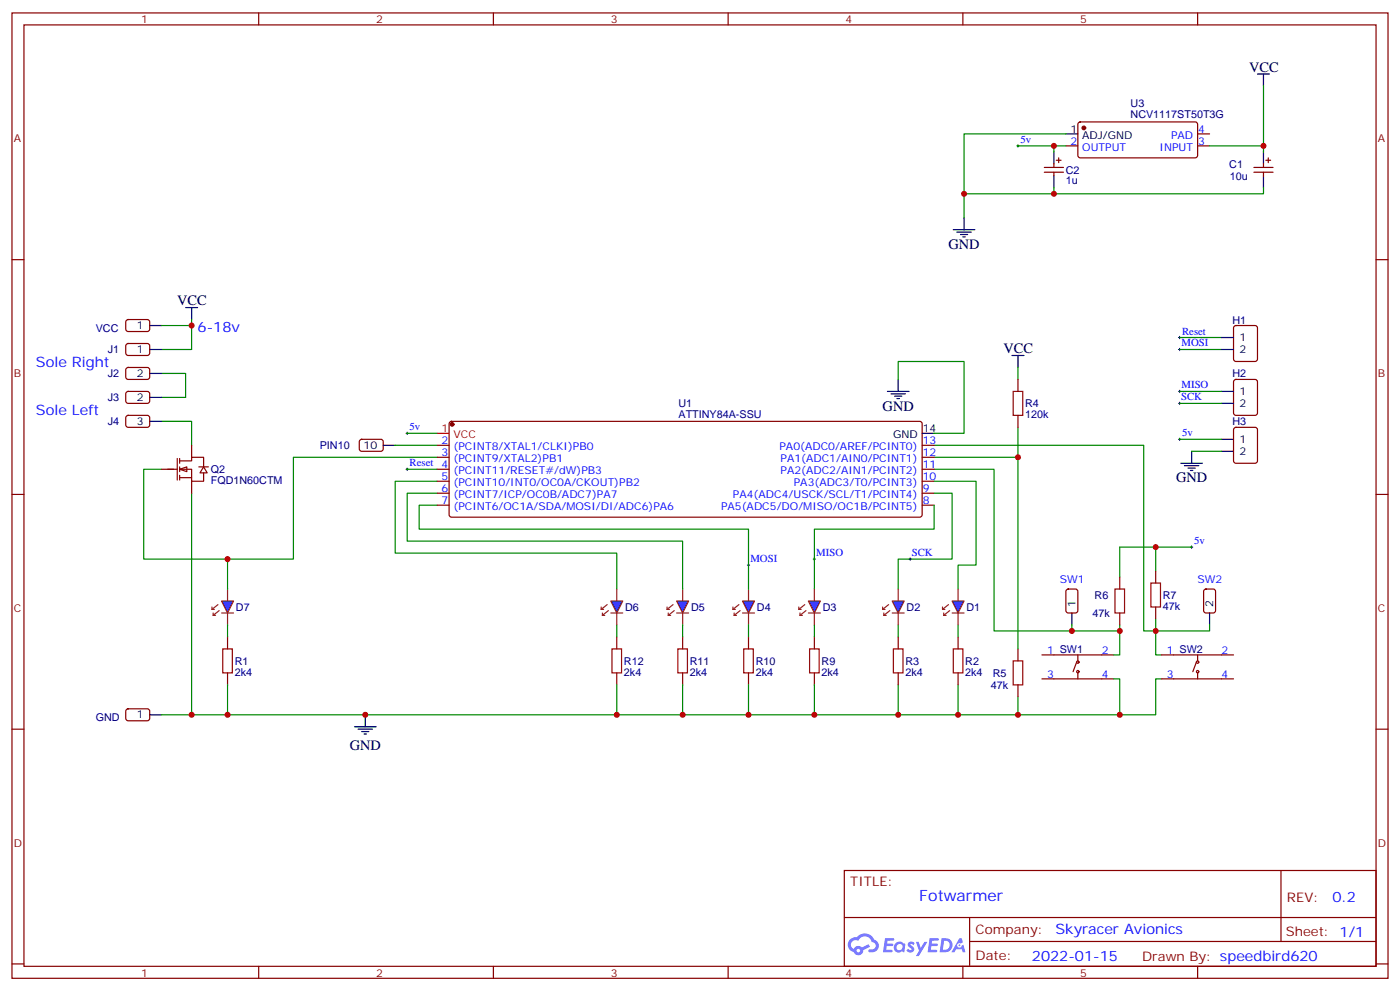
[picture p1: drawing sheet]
<svg xmlns="http://www.w3.org/2000/svg" width="412mm" height="292mm" viewBox="0 0 412 292" stroke-linecap="round" stroke-linejoin="round" font-family="sans-serif">
<g fill="none" stroke="#870000" stroke-width=".35">
<path d="M3.5 3.8h405.4v284.3h-405.4zM7.1 7.3h398.2v277.3h-398.2zM76.2 3.8v3.5M145.3 3.8v3.5M214.5 3.8v3.5M283.6 3.8v3.5M352.8 3.8v3.5M3.5 76.5h3.6M405.3 76.5h3.6M3.5 145.6h3.6M405.3 145.6h3.6M3.5 214.8h3.6"/>
<path d="M405.3 214.8h3.6M248.7 256.4h156.6v28.2h-156.6zM377.3 256.4v20.9M248.7 270.2h156.5M285.6 277.3h119.6M285.6 270.2v14.2M3.5 283.9h3.6M76.2 284.6v3.5M145.3 284.6v3.5M214.5 284.6v3.5M283.6 284.6v3.5M352.8 284.6v3.5"/>
<path d="M405.3 283.9h3.6"/>
</g>
<g fill="#5487ff">
<path d="M267.7 277.6a1.22 1.22 0 0 1 1.7 .2l-.4 .6a.47 .47 0 0 0-.3-.4 .47 .47 0 0 0-.5 .2l.1 .2a1.14 1.14 0 0 1 .8 1.8 1.14 1.14 0 0 1-1.9 0l-.2-.2 .5-.6 .7 .5a.29 .29 0 0 0 .3-.3 .29 .29 0 0 0-.2-.3 1.04 1.04 0 0 1-.6-1.7z"/>
<path d="M260.7 276.3h2.4l.3 .2-.2 .5-1.8 .1-.1 .8h1.5l.3 .4-.3 .4h-1.6l-.2 1.1h1.7l.2 .3-.2 .3-2.6 .1z"/>
<path d="M273.8 276.3h2.4l.3 .2-.1 .5-1.8 .1-.2 .8h1.6l.3 .4-.4 .4h-1.6l-.1 1.1h1.7l.2 .3-.2 .3-2.6 .1z"/>
<path d="M282.6 276.3h.7l.3 1.3-.6 .3a.69 .69 0 0 0-1 .3 .69 .69 0 0 0 .4 .9 .69 .69 0 0 0 .9-.6l.5-.2 .6 2.2h-.8l-.2-.9h-1.8l-.5 .9h-.8z"/>
<path d="M269.8 277.4h.8l.6 1.8 1.1-1.8h.9l-2.6 4.2h-.8l.9-1.5z"/>
<path d="M277.4 276.3l-.6 4.2h1.3a2.11 2.11 0 0 0 2.5-2.1 2.11 2.11 0 0 0-2.5-2.1zM278.1 277.1a1.39 1.39 0 0 1 1.7 1.4 1.39 1.39 0 0 1-1.8 1.3h-.3z"/>
<path d="M263.7 277.9a1.54 1.54 0 0 0-.1 2.2 1.54 1.54 0 0 0 2.2 .1l.6 .3 .3-2.3-.2-.3h-.4a1.49 1.49 0 0 0-2.4 0zM264 278.9a.94 .94 0 0 1 1.8 0 .94 .94 0 0 1-1.8 0z"/>
<path d="M250.4 276.7a2.18 2.18 0 0 0 1.1 3.7 1.44 1.44 0 0 0 1.6 .9 1.44 1.44 0 0 0 1.2-1.4l2-1.1-.5-.7-1.9 1a1.47 1.47 0 0 0-2.4 .4 1.39 1.39 0 0 1-.7-1.9 1.39 1.39 0 0 1 2-.5 2.12 2.12 0 0 1 2.2-1.3 2.12 2.12 0 0 1 1.9 1.7 1.14 1.14 0 0 1 1.1 1.4 1.14 1.14 0 0 1-1.7 .7 .43 .43 0 0 0-.5 .4 .43 .43 0 0 0 .4 .5 1.98 1.98 0 0 0 2.5-1.2 1.98 1.98 0 0 0-1.2-2.6 3.1 3.1 0 0 0-5.3-.6l-.9 .1zM252.3 280a.55 .55 0 0 1 1.1 0 .55 .55 0 0 1-1.1 0z"/>
<circle cx="282.6" cy="278.4" r=".26"/>
</g>
<g fill="none" stroke="#000" stroke-width=".35">
<path d="M44.1 95.9h3.5M54.7 90.6h3.5M56.4 90.6v3.5M359.8 99.4h3.6M44.1 102.9h3.5M44.1 110h3.5M44.1 117.1h3.5M298.1 104.7h3.5M299.9 104.7v3.5M359.8 102.9h3.6M359.8 115.3h3.6M359.8 118.8h3.6"/>
<path d="M44.1 124.1h3.5M347.8 136.5h6.4M348.9 137.2h4.2M350 137.9h2.1M350.7 138.6h.7M351 132.9v3.6M359.8 129.4h3.6M359.8 132.9h3.6M44.1 210.5h3.5M104.4 214.1h6.4M105.5 214.8h4.2M106.5 215.5h2.2"/>
<path d="M107.2 216.2h.7M107.6 210.5v3.6"/>
</g>
<g fill="none" stroke="#008700" stroke-width=".35">
<path d="M47.6 95.9h8.8M56.4 94.1v8.8h-8.8M347.5 99.4h12.3M47.6 110h7.1v7.1h-7.1M299.9 108.2v3.6M347.5 118.8h12.3M347.5 115.3h12.3M347.5 102.9h12.3M47.6 124.1h8.8v7.1M128.8 134.7h-42.4v30h-44.1v-26.5h5.3M275.2 131.2h61.7v54.6h3.5v-3.5M275.2 134.7h24.7v56.4"/>
<path d="M275.2 138.2h17.6v47.6h37v7.1h-1.7M299.9 125.9v8.8M347.5 129.4h12.3M351 132.9h8.8M56.4 145.3v65.2h284v-10.5h1.8M275.2 145.3h5.3v19.4h-15.9v8.8M275.2 141.7h12.3v24.7h-5.3v7.1M340.4 161.1v7.1M351 161.1h-21.2v8.9M264.6 184.1v3.5M282.2 184.1v3.5M328.1 200h1.7v10.5"/>
<path d="M340.4 185.8v7.1h1.8M47.6 210.5h8.8M264.6 201.7v8.8M282.2 201.7v8.8M299.9 205.2v5.3"/>
</g>
<g fill="none" stroke="#000" stroke-width=".29">
<path d="M347.1 99.4h.7M347.5 99.1v.7M347.1 102.9h.7M347.1 115.3h.7M347.1 118.8h.7M347.5 102.6v.7M347.5 114.9v.7M347.5 118.5v.7M119.6 138.2h.7M119.9 137.9v.7M347.1 129.4h.7M347.5 129v.8"/>
<path d="M220.1 166.4h.7M220.5 166.1v.7M239.5 164.7h.7M239.9 164.3v.7M267.8 164.7h.7M268.1 164.3v.7M350.7 161.1h.7M351 160.8v.7"/>
</g>
<g fill="none" stroke="#870000" stroke-width=".35">
<path d="M37.3 94.3l.4-.2 6 .1 .4 .6-.1 2.4-.6 .4h-5.9l-.5-.7v-2.1zM363.6 96.1l.5-.2h5.6l.7 .4v9.5l-.4 .6-5.9 .1-.7-.5v-9.4zM37.3 101.4l.4-.2h6l.4 .7-.1 2.4-.6 .4-5.9-.1-.5-.6v-2.1zM37.3 108.4l.4-.2 6 .1 .4 .6-.1 2.4-.6 .5-5.9-.1-.5-.6v-2.2zM37.3 115.5l.4-.2h6l.4 .7-.1 2.4-.6 .4-5.9-.1-.5-.6v-2.1zM299.9 111.8v3.5M363.6 112l.5-.2h5.6l.7 .4v9.4l-.4 .7h-5.9l-.7-.4v-9.4zM37.3 122.5l.4-.2 6 .1 .4 .6-.1 2.4-.6 .5-5.9-.1-.5-.6v-2.2zM299.9 122.3v3.6M363.6 126.1l.5-.2h5.6l.7 .4v9.4l-.4 .7-5.9 .1-.7-.5v-9.4zM329.8 170v3.5M340.4 168.2v3.5"/>
<path d="M340.4 178.8v3.5M264.6 187.6v3.5M264.6 198.2v3.5M282.2 187.6v3.5M282.2 198.2v3.5M299.9 191.1v3.6M306.9 192.9h21.2M306.9 200h21.2M317.1 195l-1 2.8M317.5 198.2v1.8M317.5 192.9v1.8M329.8 180.6v3.5"/>
<path d="M342.2 192.9h21.2M342.2 200h21.2M352.4 195l-1 2.8M352.8 198.2v1.8M352.8 192.9v1.8M37.3 209l.4-.2h6l.4 .7-.1 2.4-.6 .4-5.9-.1-.5-.6v-2.1zM299.9 201.7v3.5"/>
<circle cx="317.5" cy="195" r=".35"/>
<circle cx="317.5" cy="197.8" r=".35"/>
<circle cx="352.8" cy="197.8" r=".35"/>
<circle cx="352.8" cy="195" r=".35"/>
</g>
<path d="M298.4 115.3h2.9v7h-2.9zM328.4 173.5h2.9v7.1h-2.9zM339 171.7h2.8v7.1h-2.8zM263.2 191.1h2.8v7.1h-2.8zM280.8 191.1h2.8v7.1h-2.8zM298.4 194.7h2.9v7h-2.9z" fill="none" stroke="#a10000" stroke-width=".35"/>
<path d="M62.4 179.5h.7M62.4 178.8v.7M64.2 178.1l-1.8 1.4M64.6 179.8l-1.8 1.5M67 173.5v3.5M62.8 181.3h.7M62.8 180.6v.7M65.3 180.6h3.5M67 180.6v3.5" fill="none" stroke="#8c2424" stroke-width=".35"/>
<path d="M65.3 177h3.5l-1.8 3.6z" fill="#00f" stroke="#8c2424" stroke-width=".35"/>
<path d="M65.6 191.1h2.8v7.1h-2.8z" fill="none" stroke="#a10000" stroke-width=".35"/>
<g fill="none" stroke="#870000" stroke-width=".35">
<path d="M128.8 131.2h3.5M128.8 134.7h3.5M128.8 138.2h3.5M132.5 124.3l.5-.2h137.9l.5 .2 .2 .5v26.8l-.2 .5-.5 .2h-137.9l-.5-.2-.2-.5v-26.8zM271.6 131.2h3.6M271.6 134.7h3.6M271.6 138.2h3.6M128.8 141.7h3.5M128.8 145.3h3.5M128.8 148.8h3.5M271.6 141.7h3.6M271.6 145.3h3.6"/>
<path d="M271.6 148.8h3.6M67 187.6v3.5M67 198.2v3.5"/>
</g>
<path d="M119.9 127.6h8.9M119.9 138.2h8.9M275.2 148.8v7.1h-35.3v17.6M67 164.7v8.8M67 184.1v3.5M329.8 184.1v1.7M67 201.7v8.8" fill="none" stroke="#008700" stroke-width=".35"/>
<circle cx="133.2" cy="125" r=".53" fill="#870000" stroke="#870000" stroke-width=".35"/>
<path d="M128.8 127.6h3.5" fill="none" stroke="#f00" stroke-width=".35"/>
<path d="M271.6 127.6h3.6" fill="none" stroke="#000" stroke-width=".35"/>
<path d="M119.6 127.6h.7M119.9 127.3v.7" fill="none" stroke="#000" stroke-width=".29"/>
<path d="M235.3 179.5h.7M235.3 178.8v.7M237.1 178.1l-1.8 1.4M237.4 179.8l-1.7 1.5M239.9 173.5v3.5M235.7 181.3h.7M235.7 180.6v.7M238.1 180.6h3.6M239.9 180.6v3.5" fill="none" stroke="#8c2424" stroke-width=".35"/>
<path d="M238.1 177h3.6l-1.8 3.6z" fill="#00f" stroke="#8c2424" stroke-width=".35"/>
<path d="M238.5 191.1h2.8v7.1h-2.8z" fill="none" stroke="#a10000" stroke-width=".35"/>
<path d="M239.9 187.6v3.5M239.9 198.2v3.5" fill="none" stroke="#870000" stroke-width=".35"/>
<path d="M239.9 184.1v3.5M239.9 201.7v8.8" fill="none" stroke="#008700" stroke-width=".35"/>
<path d="M215.9 179.5h.7M215.9 178.8v.7M217.7 178.1l-1.8 1.4M218 179.8l-1.7 1.5M220.5 173.5v3.5M216.3 181.3h.7M216.3 180.6v.7M218.7 180.6h3.5M220.5 180.6v3.5" fill="none" stroke="#8c2424" stroke-width=".35"/>
<path d="M218.7 177h3.5l-1.7 3.6z" fill="#00f" stroke="#8c2424" stroke-width=".35"/>
<path d="M219.1 191.1h2.8v7.1h-2.8z" fill="none" stroke="#a10000" stroke-width=".35"/>
<path d="M220.5 187.6v3.5M220.5 198.2v3.5" fill="none" stroke="#870000" stroke-width=".35"/>
<path d="M220.5 184.1v3.5M220.5 201.7v8.8" fill="none" stroke="#008700" stroke-width=".35"/>
<path d="M196.5 179.5h.7M196.5 178.8v.7M198.3 178.1l-1.8 1.4M198.6 179.8l-1.8 1.5M201.1 173.5v3.5M196.8 181.3h.8M196.8 180.6v.7M199.3 180.6h3.5M201.1 180.6v3.5" fill="none" stroke="#8c2424" stroke-width=".35"/>
<path d="M199.3 177h3.5l-1.7 3.6z" fill="#00f" stroke="#8c2424" stroke-width=".35"/>
<path d="M199.7 191.1h2.8v7.1h-2.8z" fill="none" stroke="#a10000" stroke-width=".35"/>
<path d="M201.1 187.6v3.5M201.1 198.2v3.5" fill="none" stroke="#870000" stroke-width=".35"/>
<path d="M201.1 184.1v3.5M201.1 201.7v8.8" fill="none" stroke="#008700" stroke-width=".35"/>
<path d="M177.1 179.5h.7M177.1 178.8v.7M178.9 178.1l-1.8 1.4M179.2 179.8l-1.8 1.5M181.7 173.5v3.5M177.4 181.3h.8M177.4 180.6v.7M179.9 180.6h3.5M181.7 180.6v3.5" fill="none" stroke="#8c2424" stroke-width=".35"/>
<path d="M179.9 177h3.5l-1.7 3.6z" fill="#00f" stroke="#8c2424" stroke-width=".35"/>
<path d="M180.3 191.1h2.8v7.1h-2.8z" fill="none" stroke="#a10000" stroke-width=".35"/>
<path d="M181.7 187.6v3.5M181.7 198.2v3.5" fill="none" stroke="#870000" stroke-width=".35"/>
<path d="M181.7 184.1v3.5M181.7 201.7v8.8" fill="none" stroke="#008700" stroke-width=".35"/>
<path d="M260 179.5h.7M260 178.8v.7M261.8 178.1l-1.8 1.4M262.1 179.8l-1.8 1.5M264.6 173.5v3.5M260.3 181.3h.8M260.3 180.6v.7M262.8 180.6h3.5M264.6 180.6v3.5" fill="none" stroke="#8c2424" stroke-width=".35"/>
<path d="M262.8 177h3.5l-1.7 3.6z" fill="#00f" stroke="#8c2424" stroke-width=".35"/>
<path d="M277.6 179.5h.7M277.6 178.8v.7M279.4 178.1l-1.8 1.4M279.8 179.8l-1.8 1.5M282.2 173.5v3.5M278 181.3h.7M278 180.6v.7M280.5 180.6h3.5M282.2 180.6v3.5" fill="none" stroke="#8c2424" stroke-width=".35"/>
<path d="M280.5 177h3.5l-1.8 3.6z" fill="#00f" stroke="#8c2424" stroke-width=".35"/>
<path d="M128.8 148.8h-5.3v7.1h97v17.6M128.8 145.3h-8.9v14.1h81.2v14.1M128.8 141.7h-12.4v21.2h65.3v10.6" fill="none" stroke="#008700" stroke-width=".35"/>
<g fill="#fff" stroke="#870000" stroke-width=".35">
<path d="M52.9 138.2l2.1-.7v1.4z"/>
<path d="M60 137.5l1 1.8h-2.1z"/>
</g>
<g fill="none" stroke="#870000" stroke-width=".35">
<path d="M317.7 36.1l.5-.2 34.1 .1 .5 .6-.1 9.5-.6 .4-34.2-.1-.4-.6v-9.2zM352.8 39.4h3.5M307.6 49.3h5.7M307.6 50.7h5.7M310.4 48.3v1M310.4 50.7v1.1M311.1 47.2h1.5M311.9 46.5v1.4M314 43h3.5M352.8 43h3.5M369.4 49.3h5.6M369.4 50.7h5.6"/>
<path d="M372.2 48.3v1M372.2 50.7v1.1M372.9 47.2h1.4M373.6 46.5v1.4M47.6 138.2h4.6M52.2 135v6.4M52.9 135.7h3.5v-1h3.6v2.8M52.9 138.2h3.5v3.5h3.6v-2.4M52.9 135v1.5M52.9 137.5v1.4M52.9 140v1.4M56.4 131.2v3.5"/>
<path d="M58.6 137.5h2.8M106.1 129.6l.4-.2 6 .1 .4 .6-.1 2.4-.6 .4h-5.9l-.5-.7v-2.1zM52.9 140.7h3.5M56.4 141.7v3.6M314.2 173.7l.5-.2h2.1l.6 .4 .1 5.9-.5 .7-2.3 .1-.7-.5v-5.9zM354.8 173.7l.4-.2h2.2l.6 .4 .1 5.9-.5 .7-2.4 .1-.6-.5-.1-5.9z"/>
</g>
<circle cx="319.3" cy="37.7" r=".53" fill="#870000" stroke="#870000" stroke-width=".35"/>
<g fill="none" stroke="#000" stroke-width=".35">
<path d="M314 39.4h3.5M370.4 21.8h3.5M372.2 21.8v3.5M310.4 44.7v3.6M310.4 51.8v3.5M372.2 44.7v3.6M372.2 51.8v3.5M280.8 67.7h6.4M281.9 68.4h4.2M282.9 69.1h2.1M283.6 69.8h.7M284 64.1v3.6"/>
<path d="M261.4 115.3h6.4M262.5 116h4.2M263.5 116.7h2.1M264.2 117.4h.7M264.6 111.8v3.5M112.9 131.2h3.5M315.7 180.6v3.5M356.3 180.6v3.5"/>
</g>
<path d="M314 39.4h-30v24.7M372.2 25.3v17.7h-15.9M299.9 43h14.1M310.4 43v1.7M310.4 55.3v1.8M372.2 55.3v1.8h-88.2M372.2 43v1.7M264.6 111.8v-5.3h19.4v21.1h-8.8M116.4 131.2h12.4M315.7 184.1v1.7M356.3 184.1v1.7h-15.9" fill="none" stroke="#008700" stroke-width=".35"/>
<path d="M299.5 43h.7M299.9 42.6v.7" fill="none" stroke="#000" stroke-width=".29"/>
<g fill="#c00">
<circle cx="264.6" cy="210.5" r=".88"/>
<circle cx="340.4" cy="161.1" r=".88"/>
<circle cx="329.8" cy="210.5" r=".88"/>
<circle cx="56.4" cy="95.9" r=".88"/>
<circle cx="56.4" cy="210.5" r=".88"/>
<circle cx="67" cy="210.5" r=".88"/>
<circle cx="329.8" cy="185.8" r=".88"/>
<circle cx="340.4" cy="185.8" r=".88"/>
<circle cx="67" cy="164.7" r=".88"/>
<circle cx="107.6" cy="210.5" r=".88"/>
<circle cx="282.2" cy="210.5" r=".88"/>
<circle cx="299.9" cy="134.7" r=".88"/>
<circle cx="239.9" cy="210.5" r=".88"/>
<circle cx="181.7" cy="210.5" r=".88"/>
<circle cx="201.1" cy="210.5" r=".88"/>
<circle cx="220.5" cy="210.5" r=".88"/>
<circle cx="299.9" cy="210.5" r=".88"/>
<circle cx="372.2" cy="43" r=".88"/>
<circle cx="284" cy="57.1" r=".88"/>
<circle cx="310.4" cy="43" r=".88"/>
<circle cx="310.4" cy="57.1" r=".88"/>
<circle cx="315.7" cy="185.8" r=".88"/>
</g>
<g font-size="4.6" fill="#00f">
<text x="270.8" y="265.4">Fotw</text>
<text x="281.8" y="265.4">armer</text>
</g>
<g font-size="4.2">
<text x="367.9" y="21.1">VCC</text>
<text x="279.4" y="73.3">GND</text>
<text x="52.2" y="89.9">VCC</text>
<text x="295.6" y="104">VCC</text>
<text x="260" y="120.9">GND</text>
<text x="346.4" y="142.1">GND</text>
<text x="103" y="220.8">GND</text>
</g>
<g font-size="4.2" fill="#00f">
<text x="58.2" y="97.6">6-18v</text>
<text x="10.6" y="108.2">Sole Right</text>
<text x="10.6" y="122.3">Sole Left</text>
<text x="392.5" y="265.7">0.2</text>
<text x="310.9" y="275.2">Skyracer Avionics</text>
<text x="304" y="283">2022-01-15</text>
</g>
<g font-size="3.9" fill="#800">
<text x="250.5" y="261">TITLE:</text>
<text x="379.1" y="265.7">REV:</text>
<text x="287.4" y="275.2">Company:</text>
<text x="378.7" y="275.8">Sheet: 1/1</text>
<text x="287.4" y="282.9">Date:</text>
<text x="336.4" y="282.9">Draw</text>
<text x="346.6" y="282.9">n By: speedbird620</text>
</g>
<g font-size="3.2" fill="#800">
<text x="41.6" y="6.8">1</text>
<text x="110.8" y="6.8">2</text>
<text x="179.9" y="6.8">3</text>
<text x="249.1" y="6.8">4</text>
<text x="318.2" y="6.8">5</text>
<text x="4.1" y="41.9">A</text>
<text x="405.9" y="41.9">A</text>
<text x="4.1" y="111.1">B</text>
<text x="405.9" y="111.1">B</text>
<text x="4.1" y="180.2">C</text>
<text x="405.9" y="180.2">C</text>
<text x="4.1" y="249.3">D</text>
<text x="405.9" y="249.3">D</text>
<text x="41.6" y="287.6">1</text>
<text x="110.8" y="287.6">2</text>
<text x="179.9" y="287.6">3</text>
<text x="249.1" y="287.6">4</text>
<text x="318.2" y="287.6">5</text>
</g>
<g font-size="3.2" fill="#000080">
<text x="333" y="34.8">NCV1117ST50T3G</text>
<text x="333" y="31.5">U3</text>
<text x="314" y="51.2">C2</text>
<text x="362.1" y="49.4">C1</text>
<text x="362.3" y="53">10u</text>
<text x="314" y="54.3">1u</text>
<text x="363" y="95.3">H1</text>
<text x="28.2" y="97.6">VCC</text>
<text x="31.8" y="104.1">J1</text>
<text x="31.8" y="111.1">J2</text>
<text x="363" y="111.2">H2</text>
<text x="31.8" y="118.2">J3</text>
<text x="199.9" y="119.9">U1</text>
<text x="302" y="120">R4</text>
<text x="31.8" y="125.2">J4</text>
<text x="199.9" y="123">ATTINY84A-SSU</text>
<text x="302" y="123.1">120k</text>
<text x="363" y="125.3">H3</text>
<text x="94.2" y="132.3">PIN10</text>
<text x="62.1" y="142.5">FQD1N60CTM</text>
<text x="62.1" y="139.3">Q2</text>
<text x="69.5" y="179.8">D7</text>
<text x="184.1" y="179.8">D6</text>
<text x="203.6" y="179.8">D5</text>
<text x="223" y="179.8">D4</text>
<text x="242.4" y="179.8">D3</text>
<text x="267.1" y="179.8">D2</text>
<text x="284.7" y="179.8">D1</text>
<text x="322.5" y="176.4">R6</text>
<text x="342.5" y="179.6">47k</text>
<text x="342.5" y="176.4">R7</text>
<text x="321.8" y="181.7">47k</text>
<text x="69.1" y="195.8">R1</text>
<text x="183.8" y="195.8">R12</text>
<text x="203.2" y="195.8">R11</text>
<text x="222.6" y="195.8">R10</text>
<text x="242" y="195.8">R9</text>
<text x="266.7" y="195.8">R3</text>
<text x="284.3" y="195.8">R2</text>
<text x="69.1" y="199">2k4</text>
<text x="183.8" y="199">2k4</text>
<text x="203.2" y="199">2k4</text>
<text x="222.6" y="199">2k4</text>
<text x="242" y="199">2k4</text>
<text x="266.7" y="199">2k4</text>
<text x="284.3" y="199">2k4</text>
<text x="291.9" y="202.9">47k</text>
<text x="292.4" y="199.3">R5</text>
<text x="28.2" y="212.3">GND</text>
</g>
<g font-size="3.2">
<text x="315.3" y="39.1">1</text>
<text x="318.8" y="40.9">ADJ/GND</text>
<text x="40.3" y="96.9">1</text>
<text x="365.1" y="100.5">1</text>
<text x="40.3" y="104">1</text>
<text x="365.1" y="104">2</text>
<text x="40.3" y="111.1">2</text>
<text x="40.3" y="118.1">2</text>
<text x="365.1" y="116.3">1</text>
<text x="365.1" y="119.9">2</text>
<text x="40.3" y="125.2">3</text>
<text x="263.1" y="129">GND</text>
<text x="271.8" y="127.3">14</text>
<text x="365.1" y="130.5">1</text>
<text x="107.1" y="132.2">10</text>
<text x="365.1" y="134">2</text>
<text x="316.8" y="178.8" transform="rotate(-90 316.8 178.8)">1</text>
<text x="357.4" y="178.8" transform="rotate(-90 357.4 178.8)">2</text>
<text x="40.3" y="211.6">1</text>
</g>
<g font-size="3.2" fill="#00f">
<text x="344.9" y="40.9">PAD</text>
<text x="353" y="39.1">4</text>
<text x="300.6" y="42.1">5v</text>
<text x="315.3" y="42.6">2</text>
<text x="318.8" y="44.4">OUTPUT</text>
<text x="341.6" y="44.4">INPUT</text>
<text x="353" y="42.6">3</text>
<text x="348.2" y="98.5">Reset</text>
<text x="348" y="102">MOSI</text>
<text x="347.9" y="117.9">SCK</text>
<text x="348" y="114.4">MISO</text>
<text x="120.6" y="126.8">5v</text>
<text x="130.1" y="130.8">2</text>
<text x="271.8" y="130.8">13</text>
<text x="348.2" y="128.5">5v</text>
<text x="120.6" y="137.3">Reset</text>
<text x="130.1" y="134.3">3</text>
<text x="130.1" y="137.9">4</text>
<text x="133.6" y="132.6">(PCINT8/XTAL1/CLKI)PB0</text>
<text x="133.6" y="136.1">(PCINT9/XTAL2)PB1</text>
<text x="229.6" y="132.6">PA0(ADC0/AREF/PCINT0)</text>
<text x="229.9" y="136.1">PA1(ADC1/AIN0/PCINT1)</text>
<text x="271.8" y="137.9">11</text>
<text x="271.8" y="134.3">12</text>
<text x="130.1" y="141.4">5</text>
<text x="133.6" y="139.6">(PCINT11/RESET#/dW)PB3</text>
<text x="133.6" y="143.2">(PCINT10/INT0/OC0A/CKOUT)PB2</text>
<text x="229.9" y="139.6">PA2(ADC2/AIN1/PCINT2)</text>
<text x="233.8" y="143.2">PA3(ADC3/T0/PCINT3)</text>
<text x="271.8" y="141.4">10</text>
<text x="130.1" y="144.9">6</text>
<text x="130.1" y="148.4">7</text>
<text x="133.6" y="146.7">(PCINT7/ICP/OC0B/ADC7)PA7</text>
<text x="215.9" y="146.7">PA4(ADC4/USCK/SCL/T1/PCINT4)</text>
<text x="271.8" y="148.4">8</text>
<text x="271.8" y="144.9">9</text>
<text x="133.6" y="150.2">(PCINT6/OC1A/SDA/MOSI/DI/ADC6)PA6</text>
<text x="212.4" y="150.2">PA5(ADC5/DO/MISO/OC1B/PCINT5)</text>
<text x="351.7" y="160.3">5v</text>
<text x="221" y="165.5">MOSI</text>
<text x="240.4" y="163.7">MISO</text>
<text x="268.6" y="163.7">SCK</text>
<text x="312.2" y="171.7">SW1</text>
<text x="352.8" y="171.7">SW2</text>
<text x="308.4" y="192.5">1 SW1</text>
<text x="324.6" y="192.5">2</text>
<text x="343.7" y="192.5">1 SW2</text>
<text x="359.8" y="192.5">2</text>
<text x="308.4" y="199.6">3</text>
<text x="324.6" y="199.6">4</text>
<text x="343.7" y="199.6">3</text>
<text x="359.8" y="199.6">4</text>
</g>
<g font-size="3.2" fill="#f00">
<text x="130.1" y="127.3">1</text>
<text x="133.6" y="129">VCC</text>
</g>
</svg>
